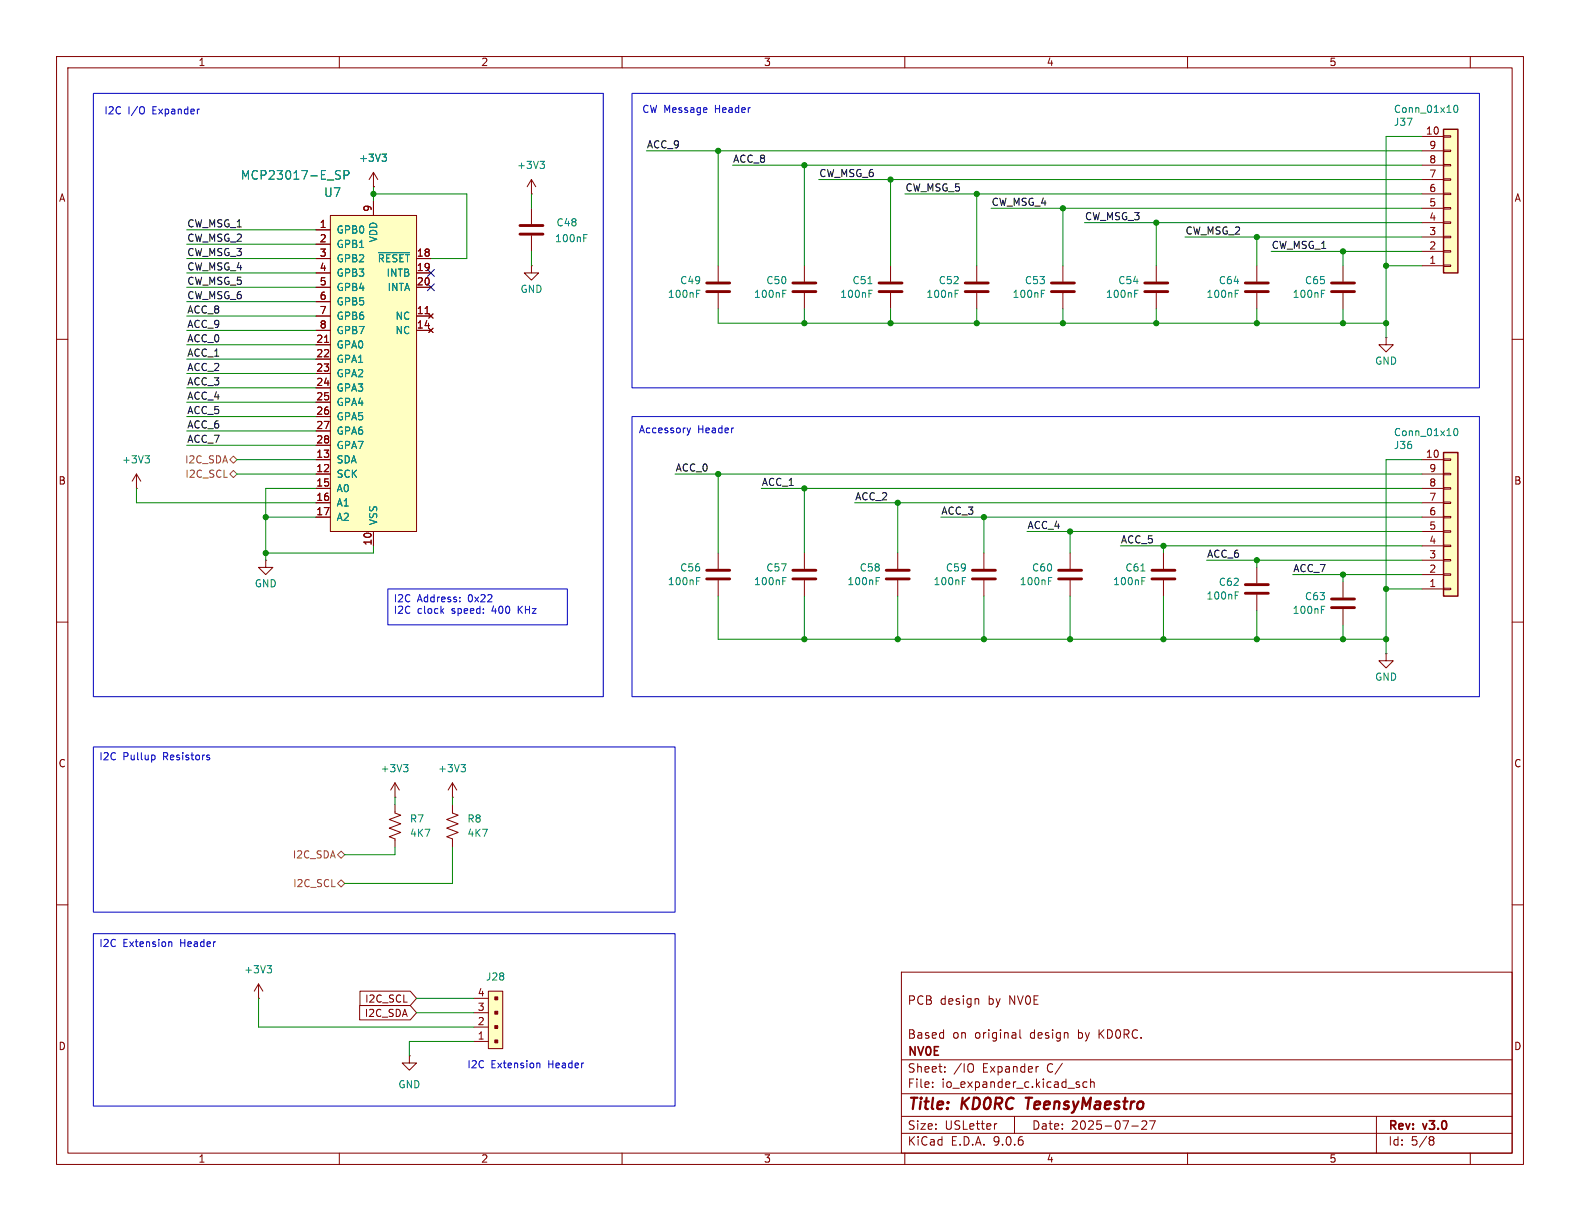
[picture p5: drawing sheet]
<svg xmlns="http://www.w3.org/2000/svg" width="279mm" height="216mm" viewBox="0 0 279 216" stroke-linecap="round" stroke-linejoin="round" font-family="sans-serif">
<g fill="none" stroke="#840000" stroke-width=".18">
<path d="M10 10h259.4v195.9h-259.4zM12 12h255.4v191.9h-255.4zM60 10v2M110 10v2M160 10v2M210 10v2M260 10v2M10 60h2M267.4 60h2M142.2 97.8v2.8M10 110h2M142.2 102.6v2.8"/>
<path d="M267.4 110h2M10 160h2M159.4 171.9h108v32h-108zM172.9 176.6l.2 .2v.8M267.4 160h2M159.4 197.4h108M159.4 193.4h108M159.4 187.4h108M164.9 192.1v.2M164.9 191.4v.1M167.1 189.4v.2M167.1 188.7v.1"/>
<path d="M171.9 188.2a1.07 1.07 0 0 1 0 1.3M176.3 198.7l-.3 .1M179.4 197.4v3M180.4 182.1v1.3l.2 .2M183.6 188.6l-.2 .1M190.5 191.8l.4 .1v.2l-.2 .2h-.3M190.5 191.3l.4 .1M192.2 191.4l-.4-.1-.3 .3v.4l.1 .2h.6M192.9 191.4l.2-.1 .3 .1 .1 .9M192.9 190.8v1.5M200.1 199.1h1.2M202.7 198.3v.5l-.8 .9h.9"/>
<path d="M203.3 198.2h1l-.7 1.5M243.4 197.4v6.5M60 203.9v2M110 203.9v2M159.4 200.4h108M160 203.9v2M210 203.9v2M253 201l.4 .1 .2 .2-.3 .3M253 201.6h.3M253.3 201.6l.2 .2 .1 .4-.2 .2-.4 .1M260 203.9v2"/>
</g>
<path d="M181.4 194.1h1.1M181.9 194.1l-.2 2" fill="none" stroke="#840000" stroke-width=".4"/>
<path d="M140.2 100.8h4.1M140.2 102.4h4.1" fill="none" stroke="#840000" stroke-width=".51"/>
<path d="M138.4 102.7h.4M138.4 102.1h.6" fill="none" stroke="#008484" stroke-width=".18"/>
<path d="M255.3 22.9h2.5v25.4h-2.5z" fill="#ffffc2"/>
<path d="M255.3 22.9h2.5v25.4h-2.5z" fill="none" stroke="#840000" stroke-width=".25"/>
<g fill="none" stroke="#840000" stroke-width=".18">
<path d="M251.5 39.4h3.8M251.5 36.8h3.8M251.5 34.3h3.8M251.5 31.8h3.8M251.5 29.2h3.8M251.5 26.7h3.8M251.5 24.1h3.8M255.3 39.2h1.2v.3h-1.2zM255.3 36.7h1.2v.3h-1.2zM255.3 34.2h1.2v.2h-1.2zM255.3 31.6h1.2v.3h-1.2zM255.3 29.1h1.2v.2h-1.2z"/>
<path d="M255.3 26.5h1.2v.3h-1.2zM255.3 24h1.2v.3h-1.2zM251.5 47h3.8M251.5 44.5h3.8M251.5 41.9h3.8M255.3 46.9h1.2v.2h-1.2zM255.3 44.3h1.2v.3h-1.2zM255.3 41.8h1.2v.2h-1.2z"/>
</g>
<path d="M257.2 18.7l.2-.1a.68 .68 0 0 1 .4 .6 .68 .68 0 0 1-.4 .7l-.2-.1-.1-.4z" fill="none" stroke="#008484" stroke-width=".18"/>
<path d="M255.3 80h2.5v25.4h-2.5z" fill="#ffffc2"/>
<path d="M255.3 80h2.5v25.4h-2.5z" fill="none" stroke="#840000" stroke-width=".25"/>
<g fill="none" stroke="#840000" stroke-width=".18">
<path d="M94 36.8v2.8M94 47v1.3h1.2l-1.2 1.2-1.3-1.2h1.3M94 47h.1M94 41.7v2.8M157.5 47v2.8M157.5 51.8v2.8M204.5 47v2.8M204.5 51.8v2.8M174 97.8v2.8M251.5 99.1h3.8M251.5 96.5h3.8M251.5 94h3.8"/>
<path d="M251.5 91.4h3.8M251.5 88.9h3.8M251.5 86.4h3.8M251.5 83.8h3.8M251.5 81.3h3.8M255.3 98.9h1.2v.3h-1.2zM255.3 96.4h1.2v.2h-1.2zM255.3 93.9h1.2v.2h-1.2zM255.3 91.3h1.2v.3h-1.2zM255.3 88.8h1.2v.2h-1.2zM255.3 86.2h1.2v.3h-1.2zM255.3 83.7h1.2v.2h-1.2z"/>
<path d="M255.3 81.2h1.2v.2h-1.2zM174 102.6v2.8M237.5 102.9v2.8M237.5 107.7v2.8M251.5 104.1h3.8M251.5 101.6h3.8M255.3 104h1.2v.3h-1.2zM255.3 101.5h1.2v.2h-1.2zM69.8 142.2v1.6l1.1 .3-2.1 .8 2.1 .8-2.1 .7 2.1 .8-2.1 .8 1 .3v1.6M45.7 176.5h.1M45.7 174l.8 1.3M45.7 174l-.7 1.3"/>
<path d="M45.7 174v2.5"/>
</g>
<g fill="none" stroke="#008484" stroke-width=".18">
<path d="M103.2 42.1h.5M103.2 41.5h.6M153.5 50.2h.7M153.7 51.9h.4M153.7 51.3h.6M200.7 51.9h.4M200.7 51.3h.6M257.2 75.9l.2-.1a.68 .68 0 0 1 .4 .6 .68 .68 0 0 1-.4 .6l-.2-.1-.1-.4zM170.2 102.7h.4M170.2 102.1h.6M233.7 107.8h.4M233.7 107.2h.6"/>
<path d="M47.2 170.8h.8l-.4 .4M47.8 171.2l.2 .3v.3l-.2 .2"/>
</g>
<path d="M91.9 39.9h4.1M91.9 41.4h4.1M155.4 50h4.1M155.4 51.6h4.1M202.4 50h4.1M202.4 51.6h4.1M172 100.8h4M172 102.4h4M235.5 105.9h4M235.5 107.4h4" fill="none" stroke="#840000" stroke-width=".51"/>
<path d="M86.4 175.3h2.5v10.1h-2.5z" fill="#ffffc2"/>
<g fill="none" stroke="#840000" stroke-width=".18">
<path d="M66 33h.1M66 30.5l-.7 1.3M66 30.5l.8 1.3M66 30.5v2.5M94 34.3h.1M94 31.8l-.8 1.2M94 31.8l.7 1.2M94 31.8v2.5M127 47v2.8M127 51.8v2.8M142.2 47v2.8M142.2 51.8v2.8"/>
<path d="M172.7 47v2.8M172.7 51.8v2.8M222.2 47v2.8M222.2 51.8v2.8M237.5 47v2.8M237.5 51.8v2.8M245.1 59.7v1.3h-1.3l1.3 1.2 1.3-1.2h-1.3M245.1 59.7h.1M24.1 86.4h.1M24.1 83.8l-.7 1.3M24.1 83.8l.8 1.3M24.1 83.8v2.6"/>
<path d="M47 99.1v1.2h1.3l-1.3 1.3-1.3-1.3h1.3M47 99.1h.1M127 97.8v2.8M158.7 97.8v2.8M189.2 97.8v2.8M205.7 97.8v2.8M127 102.6v2.8M158.7 102.6v2.8M189.2 102.6v2.8M205.7 102.6v2.8M222.2 100.3v2.8M222.2 105.2v2.8"/>
<path d="M80 138.4l-.8 1.3M80 138.4l.8 1.3M80 138.4v2.6M80 141h.1M83.8 179.1h2.6M83.8 176.5h2.6M86.4 175.3h2.5v10.1h-2.5zM72.4 186.7v1.3h-1.3l1.3 1.2 1.3-1.2h-1.3M72.4 186.7h.1M83.8 184.2h2.6M83.8 181.6h2.6"/>
</g>
<g fill="#840000" stroke="#840000" stroke-width=".18">
<path d="M87.5 183.9h.5v.5h-.5z"/>
<path d="M87.5 181.4h.5v.5h-.5z"/>
<path d="M87.5 178.8h.5v.5h-.5z"/>
<path d="M87.5 176.3h.5v.5h-.5z"/>
</g>
<g fill="none" stroke="#840000" stroke-width=".51">
<path d="M125 50h4M125 51.6h4M140.2 50h4.1M140.2 51.6h4.1M170.7 50h4.1M170.7 51.6h4.1M220.2 50h4.1M220.2 51.6h4.1M235.5 50h4M235.5 51.6h4M125 100.8h4M125 102.4h4"/>
<path d="M156.7 100.8h4.1M156.7 102.4h4.1M187.2 100.8h4.1M187.2 102.4h4.1M203.7 100.8h4.1M203.7 102.4h4.1M220.2 103.4h4.1M220.2 104.9h4.1"/>
</g>
<g fill="none" stroke="#008484" stroke-width=".18">
<path d="M67.6 27.2h.7l-.4 .5M68.1 27.7l.2 .3v.3l-.2 .2M95.5 28.5h.8l-.4 .5M96 29l.3 .2v.3l-.3 .3M123.2 51.9h.4M123.2 51.3h.6M138.4 51.9h.4M138.4 51.3h.6M168.9 51.9h.4M168.9 51.3h.6M218.4 51.9h.5M218.4 51.3h.6"/>
<path d="M233.7 51.9h.4M233.7 51.3h.6M25.6 80.6h.8l-.4 .5M26.2 81.1l.2 .2v.3l-.2 .3M123.2 102.7h.4M123.2 102.1h.6M154.9 102.7h.5M154.9 102.1h.6M185.4 102.7h.4M185.4 102.1h.6M201.7 101h.8M201.9 102.7h.4"/>
<path d="M201.9 102.1h.6M218.4 105.3h.5M218.4 104.7h.6M81.5 135.2h.8l-.4 .5M82.1 135.7l.2 .2v.3l-.2 .3"/>
</g>
<path d="M58.4 38.1h15.3v55.9h-15.3z" fill="#ffffc2"/>
<g fill="none" stroke="#840000" stroke-width=".18">
<path d="M58.4 38.1h15.3v55.9h-15.3zM66 33h.1M66 35.6v2.5M55.9 40.6h2.5M55.9 43.2h2.5M55.9 45.7h2.5M55.9 48.3h2.5M55.9 50.8h2.5M55.9 53.3h2.5M55.9 55.9h2.5M55.9 58.4h2.5M73.7 45.7h2.5"/>
<path d="M73.7 48.3h2.5M73.7 50.8h2.5M73.7 55.9h2.5M73.7 58.4h2.5M75.2 55.5h.7M75.8 55.5l.8 .8M75.8 58l.8 .8M76.6 55.5l-.8 .8M76.6 58l-.8 .8M188 47v2.8M188 51.8v2.8M55.9 61h2.5"/>
<path d="M55.9 63.5h2.5M55.9 66h2.5M55.9 68.6h2.5M55.9 71.1h2.5M55.9 73.7h2.5M55.9 76.2h2.5M55.9 78.7h2.5M57.4 60.5h.7M55.9 81.3h2.5M55.9 83.8h2.5M55.9 86.4h2.5M55.9 88.9h2.5"/>
<path d="M55.9 91.4h2.5M66 94v2.5M245.1 115.6v1.2h-1.3l1.3 1.3 1.3-1.3h-1.3M245.1 115.6h.1M69.8 138.4l-.7 1.3M69.8 138.4l.8 1.3M69.8 138.4v2.6M69.8 141h.1M80 142.2v1.6l1 .3-2 .8 2 .8-2 .7 2 .8-2 .8 1 .3v1.6M63.6 177.8h8.9l1.2 1.3-1.2 1.2h-8.9zM63.7 175.3h8.8l1.2 1.2-1.2 1.3h-8.8z"/>
</g>
<path d="M59.6 30.9l.4 .1 .2 .4-.3 .3h-.4M59.6 30.2h.6M60.8 31l.8-.1 .1-.2-.1-.4-.2-.1h-.6v1.5M67.6 27.2h.7l-.4 .5M68.1 27.7l.2 .3v.3l-.2 .2M66.9 44.7h5.5M184.1 51.9h.5M184.1 51.3h.6M71.4 135.2h.7l-.4 .5M71.9 135.7l.2 .2v.3l-.2 .3" fill="none" stroke="#008484" stroke-width=".18"/>
<path d="M185.9 50h4.1M185.9 51.6h4.1" fill="none" stroke="#840000" stroke-width=".51"/>
<path d="M40.6 83.8l.7-.6 .6 .6-.6 .7zM41.3 80.6l.6 .7-.6 .6-.7-.6zM59.7 151.1l.6-.6 .7 .6-.7 .7zM59.7 156.2l.6-.6 .7 .6-.7 .6z" fill="none" stroke="#848400" stroke-width=".18"/>
<g fill="none" stroke="#008400" stroke-width=".18">
<path d="M66 34.3h16.5v11.4h-6.3M66 33v2.6M94 34.3v2.5M114.3 26.7h137.2M127 26.7v20.3M129.5 29.2h122M142.2 29.2v17.8M144.8 31.8h106.7M157.5 31.8v15.2M160 34.3h91.5M172.7 34.3v12.7M175.3 36.8h76.2"/>
<path d="M188 36.8v10.2M191.8 39.4h59.7M204.5 39.4v7.6M251.5 24.1h-6.4v35.6M33 50.8h22.9M33 55.9h22.9M33 45.7h22.9M33 43.2h22.9M33 40.6h22.9M33 58.4h22.9M33 48.3h22.9M33 53.3h22.9"/>
<path d="M94 44.5v2.5M127 54.6v2.6h118.1M142.2 54.6v2.6M157.5 54.6v2.6M172.7 54.6v2.6M188 54.6v2.6M204.5 54.6v2.6M209.5 41.9h42M222.2 41.9v5.1M222.2 54.6v2.6M224.8 44.5h26.7M237.5 44.5v2.5"/>
<path d="M237.5 54.6v2.6M245.1 47h6.4M33 73.7h22.9M33 76.2h22.9M33 78.7h22.9M33 68.6h22.9M33 71.1h22.9M33 66h22.9M33 63.5h22.9M33 61h22.9M24.1 86.4v2.5h31.8M41.9 83.8h14"/>
<path d="M41.9 81.3h14M47 91.4h8.9M55.9 86.4h-8.9v12.7M66 96.5v1.3h-19M119.4 83.8h132.1M127 83.8v14M134.6 86.4h116.9M142.2 86.4v11.4M151.1 88.9h100.4M158.7 88.9v8.9M166.4 91.4h85.1M174 91.4v6.4"/>
<path d="M181.6 94h69.9M189.2 94v3.8M198.1 96.5h53.4M205.7 96.5v1.3M213.4 99.1h38.1M222.2 99.1v1.2M251.5 81.3h-6.4v34.3M127 105.4v7.6h118.1M142.2 105.4v7.6M158.7 105.4v7.6M174 105.4v7.6M189.2 105.4v7.6"/>
<path d="M205.7 105.4v7.6M222.2 108v5M228.6 101.6h22.9M237.5 101.6v1.3M237.5 110.5v2.5M245.1 104.1h6.4M69.8 149.9v1.2h-8.8M69.8 141v1.2M80 141v1.2M80 149.9v6.3h-19M45.7 176.5v5.1h38.1M73.7 179.1h10.1"/>
<path d="M73.7 176.5h10.1M83.8 184.2h-11.4v2.5"/>
</g>
<path d="M75.6 50.2l1.2 1.2M75.6 47.7l1.2 1.2M76.8 50.2l-1.2 1.2M76.8 47.7l-1.2 1.2" fill="none" stroke="#000084" stroke-width=".18"/>
<g fill="none" stroke="#0000c2" stroke-width=".18">
<path d="M16.5 16.5h90.2v106.7h-90.2zM25.5 19.1v.9M35.1 19.3h.2M111.8 16.5h149.8v52.1h-149.8zM111.8 73.7h149.8v49.5h-149.8zM121.5 75.7l.3 .8M121.8 76.5l-.2 .4M122.1 75.7l-.3 .8M68.6 104.1h31.7v6.4h-31.7zM78.1 108l.4 .5M78.5 107.6l-.5 .5M81.3 106.3v.1"/>
<path d="M81.3 105.6v.1M16.5 132.1h102.9v29.2h-102.9zM27.2 133.5l.2 .3v.3l-.2 .3M36.7 133.9l.3 .1 .1 .2-.2 .2h-.2M36.7 133.5l.3 .1M16.5 165.1h102.9v30.5h-102.9zM29.9 166.6h.4l.1 .8M95 188h.4l.1 .8"/>
</g>
<g fill="#008400" stroke="#008400" stroke-width=".18">
<circle cx="127" cy="26.7" r=".46"/>
<circle cx="142.2" cy="29.2" r=".46"/>
<circle cx="188" cy="57.2" r=".46"/>
<circle cx="172.7" cy="57.2" r=".46"/>
<circle cx="188" cy="36.8" r=".46"/>
<circle cx="127" cy="83.8" r=".46"/>
<circle cx="142.2" cy="57.2" r=".46"/>
<circle cx="172.7" cy="34.3" r=".46"/>
<circle cx="157.5" cy="31.8" r=".46"/>
<circle cx="157.5" cy="57.2" r=".46"/>
<circle cx="205.7" cy="96.5" r=".46"/>
<circle cx="189.2" cy="113" r=".46"/>
<circle cx="205.7" cy="113" r=".46"/>
<circle cx="189.2" cy="94" r=".46"/>
<circle cx="158.7" cy="88.9" r=".46"/>
<circle cx="158.7" cy="113" r=".46"/>
<circle cx="47" cy="97.8" r=".46"/>
<circle cx="47" cy="91.4" r=".46"/>
<circle cx="174" cy="91.4" r=".46"/>
<circle cx="174" cy="113" r=".46"/>
<circle cx="142.2" cy="113" r=".46"/>
<circle cx="222.2" cy="99.1" r=".46"/>
<circle cx="237.5" cy="101.6" r=".46"/>
<circle cx="237.5" cy="113" r=".46"/>
<circle cx="245.1" cy="113" r=".46"/>
<circle cx="222.2" cy="113" r=".46"/>
<circle cx="245.1" cy="104.1" r=".46"/>
<circle cx="245.1" cy="57.2" r=".46"/>
<circle cx="222.2" cy="41.9" r=".46"/>
<circle cx="204.5" cy="57.2" r=".46"/>
<circle cx="237.5" cy="57.2" r=".46"/>
<circle cx="245.1" cy="47" r=".46"/>
<circle cx="237.5" cy="44.5" r=".46"/>
<circle cx="222.2" cy="57.2" r=".46"/>
<circle cx="66" cy="34.3" r=".46"/>
<circle cx="204.5" cy="39.4" r=".46"/>
<circle cx="142.2" cy="86.4" r=".46"/>
</g>
<g font-size="2.8" fill="#840000">
<text x="160.4" y="196.8">Title:</text>
<text x="170.1" y="196.8">KD0RC</text>
<text x="182.3" y="196.8">TeensyMaestro</text>
</g>
<g font-size="2.1" fill="#008484">
<text x="42.5" y="32">MCP23017-E_SP</text>
<text x="57.2" y="35">U7</text>
</g>
<g font-size="2.1" fill="#840000">
<text x="160.4" y="177.9">PCB</text>
<text x="166.2" y="177.9">design</text>
<text x="174.8" y="177.9">by</text>
<text x="178.6" y="177.9">NV0E</text>
<text x="160.4" y="183.9">Based</text>
<text x="168.4" y="183.9">on</text>
<text x="172.4" y="183.9">original</text>
<text x="182.3" y="183.9">design</text>
<text x="190.9" y="183.9">by</text>
<text x="194.7" y="183.9">KD0RC.</text>
<text x="160.4" y="189.9">Sheet:</text>
<text x="160.4" y="187.1">NV0E</text>
<text x="168.6" y="189.9">/IO</text>
<text x="173.8" y="189.9">Expander</text>
<text x="185.3" y="189.9">C/</text>
<text x="160.4" y="192.6">File:</text>
<text x="166.5" y="192.6">io_expander_c.kicad_sch</text>
<text x="160.4" y="202.8">KiCad</text>
<text x="160.4" y="200">Size:</text>
<text x="167.1" y="200">USLetter</text>
<text x="168.1" y="202.8">E.D.A.</text>
<text x="175.7" y="202.8">9.0.6</text>
<text x="182.4" y="200">Date:</text>
<text x="189.4" y="200">2025-07-27</text>
<text x="245.4" y="200.2">Rev:</text>
<text x="245.4" y="202.8">Id:</text>
<text x="249.5" y="202.8">5/8</text>
<text x="251.8" y="200.2">v3.0</text>
</g>
<g font-size="1.8" fill="#840000">
<text x="35" y="11.9">1</text>
<text x="85" y="11.9">2</text>
<text x="135" y="11.9">3</text>
<text x="185" y="11.9">4</text>
<text x="235" y="11.9">5</text>
<text x="252.1" y="23.9">10</text>
<text x="252.7" y="29">8</text>
<text x="252.7" y="26.4">9</text>
<text x="10.3" y="35.9">A</text>
<text x="252.7" y="34">6</text>
<text x="252.7" y="31.5">7</text>
<text x="267.7" y="35.9">A</text>
<text x="56.4" y="40.4">1</text>
<text x="65.8" y="37.5" transform="rotate(-90 65.8 37.5)">9</text>
<text x="252.7" y="41.7">3</text>
<text x="252.7" y="39.1">4</text>
<text x="252.7" y="36.6">5</text>
<text x="56.4" y="42.9">2</text>
<text x="56.4" y="45.5">3</text>
<text x="73.6" y="45.5">18</text>
<text x="252.7" y="46.7">1</text>
<text x="252.7" y="44.2">2</text>
<text x="56.4" y="48">4</text>
<text x="56.4" y="50.5">5</text>
<text x="56.4" y="53.1">6</text>
<text x="73.6" y="48">19</text>
<text x="73.6" y="50.5">20</text>
<text x="56.4" y="55.6">7</text>
<text x="56.4" y="58.2">8</text>
<text x="73.6" y="55.6">11</text>
<text x="73.6" y="58.2">14</text>
<text x="55.8" y="60.7">21</text>
<text x="55.8" y="63.2">22</text>
<text x="55.8" y="65.8">23</text>
<text x="55.8" y="68.3">24</text>
<text x="55.8" y="70.9">25</text>
<text x="55.8" y="73.4">26</text>
<text x="55.8" y="75.9">27</text>
<text x="55.8" y="78.5">28</text>
<text x="55.8" y="81">13</text>
<text x="55.8" y="83.6">12</text>
<text x="252.1" y="81">10</text>
<text x="252.7" y="83.6">9</text>
<text x="10.3" y="85.9">B</text>
<text x="55.8" y="86.1">15</text>
<text x="55.8" y="88.6">16</text>
<text x="252.7" y="88.6">7</text>
<text x="252.7" y="86.1">8</text>
<text x="267.7" y="85.9">B</text>
<text x="55.8" y="91.2">17</text>
<text x="252.7" y="93.7">5</text>
<text x="252.7" y="91.2">6</text>
<text x="65.8" y="96.6" transform="rotate(-90 65.8 96.6)">10</text>
<text x="252.7" y="101.3">2</text>
<text x="252.7" y="98.8">3</text>
<text x="252.7" y="96.3">4</text>
<text x="252.7" y="103.9">1</text>
<text x="10.3" y="135.9">C</text>
<text x="267.7" y="135.9">C</text>
<text x="64.5" y="177.5">I2C_SCL</text>
<text x="84.4" y="178.8">3</text>
<text x="84.4" y="176.3">4</text>
<text x="10.3" y="185.9">D</text>
<text x="64.4" y="180">I2C_SDA</text>
<text x="84.4" y="183.9">1</text>
<text x="84.4" y="181.4">2</text>
<text x="267.7" y="185.9">D</text>
<text x="35" y="205.8">1</text>
<text x="85" y="205.8">2</text>
<text x="135" y="205.8">3</text>
<text x="185" y="205.8">4</text>
<text x="235" y="205.8">5</text>
</g>
<g font-size="1.8" fill="#0000c2">
<text x="18.4" y="20.4">I2C</text>
<text x="22.6" y="20.4">I/O</text>
<text x="27" y="20.4">Expander</text>
<text x="113.5" y="20.2">CW Message</text>
<text x="126.5" y="20.2">Header</text>
<text x="112.9" y="76.8">Accessory</text>
<text x="123.4" y="76.8">Header</text>
<text x="69.5" y="106.8">I2C</text>
<text x="73.8" y="106.8">Address:</text>
<text x="82.9" y="106.8">0x22</text>
<text x="69.5" y="108.9">I2C</text>
<text x="73.8" y="108.9">clock</text>
<text x="80" y="108.9">speed:</text>
<text x="87.3" y="108.9">400</text>
<text x="92.1" y="108.9">KHz</text>
<text x="17.5" y="134.8">I2C</text>
<text x="21.7" y="134.8">Pullup</text>
<text x="28.9" y="134.8">Resistors</text>
<text x="17.5" y="167.8">I2C</text>
<text x="21.7" y="167.8">Extension</text>
<text x="32" y="167.8">Header</text>
<text x="82.5" y="189">I2C</text>
<text x="86.8" y="189">Extension</text>
<text x="97" y="189">Header</text>
</g>
<g font-size="1.8" fill="#008484">
<text x="246.4" y="20.2">Conn_01x10</text>
<text x="246.4" y="22.5">J37</text>
<text x="63.4" y="28.8">+3V3</text>
<text x="91.3" y="30.1">+3V3</text>
<text x="59.4" y="41.5">GPB0</text>
<text x="98.3" y="40.2">C48</text>
<text x="59.4" y="44">GPB1</text>
<text x="59.4" y="46.6">GPB2</text>
<text x="66.7" y="46.6">~{RESET}</text>
<text x="66.9" y="42.9" transform="rotate(-90 66.9 42.9)">VDD</text>
<text x="98.1" y="43">100nF</text>
<text x="59.4" y="49.1">GPB3</text>
<text x="59.4" y="51.7">GPB4</text>
<text x="68.3" y="49.1">INTB</text>
<text x="68.4" y="51.7">INTA</text>
<text x="91.9" y="52">GND</text>
<text x="118" y="52.9">100nF</text>
<text x="120.2" y="50.5">C49</text>
<text x="133.2" y="52.9">100nF</text>
<text x="135.4" y="50.5">C50</text>
<text x="148.5" y="52.9">100nF</text>
<text x="150.7" y="50.5">C51</text>
<text x="163.7" y="52.9">100nF</text>
<text x="165.9" y="50.5">C52</text>
<text x="179" y="52.9">100nF</text>
<text x="181.1" y="50.5">C53</text>
<text x="195.5" y="52.9">100nF</text>
<text x="197.6" y="50.5">C54</text>
<text x="213.3" y="52.9">100nF</text>
<text x="215.4" y="50.5">C64</text>
<text x="228.5" y="52.9">100nF</text>
<text x="230.7" y="50.5">C65</text>
<text x="59.4" y="54.2">GPB5</text>
<text x="59.4" y="56.7">GPB6</text>
<text x="59.4" y="59.3">GPB7</text>
<text x="69.8" y="56.7">NC</text>
<text x="69.8" y="59.3">NC</text>
<text x="59.4" y="61.8">GPA0</text>
<text x="59.4" y="64.4">GPA1</text>
<text x="243.1" y="64.7">GND</text>
<text x="59.4" y="66.9">GPA2</text>
<text x="59.4" y="69.4">GPA3</text>
<text x="59.4" y="72">GPA4</text>
<text x="59.4" y="74.5">GPA5</text>
<text x="59.4" y="77.1">GPA6</text>
<text x="246.4" y="77.3">Conn_01x10</text>
<text x="21.5" y="82.1">+3V3</text>
<text x="59.4" y="79.6">GPA7</text>
<text x="59.4" y="82.1">SDA</text>
<text x="246.4" y="79.6">J36</text>
<text x="59.4" y="84.7">SCK</text>
<text x="59.4" y="87.2">A0</text>
<text x="59.4" y="89.8">A1</text>
<text x="59.4" y="92.3">A2</text>
<text x="66.9" y="93" transform="rotate(-90 66.9 93)">VSS</text>
<text x="120.2" y="101.3">C56</text>
<text x="135.4" y="101.3">C57</text>
<text x="151.9" y="101.3">C58</text>
<text x="167.2" y="101.3">C59</text>
<text x="182.4" y="101.3">C60</text>
<text x="198.9" y="101.3">C61</text>
<text x="45" y="104.1">GND</text>
<text x="118" y="103.7">100nF</text>
<text x="133.2" y="103.7">100nF</text>
<text x="149.7" y="103.7">100nF</text>
<text x="165" y="103.7">100nF</text>
<text x="180.2" y="103.7">100nF</text>
<text x="196.7" y="103.7">100nF</text>
<text x="213.3" y="106.2">100nF</text>
<text x="215.4" y="103.8">C62</text>
<text x="230.7" y="106.3">C63</text>
<text x="228.5" y="108.8">100nF</text>
<text x="243.1" y="120.6">GND</text>
<text x="67.2" y="136.8">+3V3</text>
<text x="77.4" y="136.8">+3V3</text>
<text x="72.4" y="145.6">R7</text>
<text x="72.4" y="148.2">4K7</text>
<text x="82.6" y="145.6">R8</text>
<text x="82.6" y="148.2">4K7</text>
<text x="43.1" y="172.3">+3V3</text>
<text x="85.8" y="173.6">J28</text>
<text x="70.4" y="192.6">GND</text>
</g>
<g font-size="1.8">
<text x="114.3" y="26.3">ACC_9</text>
<text x="129.5" y="28.9">ACC_8</text>
<text x="144.8" y="31.4">CW_MSG_6</text>
<text x="160" y="33.9">CW_MSG_5</text>
<text x="33" y="40.3">CW_MSG_1</text>
<text x="175.3" y="36.5">CW_MSG_4</text>
<text x="191.8" y="39">CW_MSG_3</text>
<text x="209.5" y="41.6">CW_MSG_2</text>
<text x="33" y="42.8">CW_MSG_2</text>
<text x="33" y="45.4">CW_MSG_3</text>
<text x="33" y="47.9">CW_MSG_4</text>
<text x="224.8" y="44.1">CW_MSG_1</text>
<text x="33" y="53">CW_MSG_6</text>
<text x="33" y="50.5">CW_MSG_5</text>
<text x="33" y="58.1">ACC_9</text>
<text x="33" y="55.5">ACC_8</text>
<text x="33" y="60.6">ACC_0</text>
<text x="33" y="63.2">ACC_1</text>
<text x="33" y="65.7">ACC_2</text>
<text x="33" y="70.8">ACC_4</text>
<text x="33" y="68.2">ACC_3</text>
<text x="33" y="75.9">ACC_6</text>
<text x="33" y="73.3">ACC_5</text>
<text x="33" y="78.4">ACC_7</text>
<text x="119.4" y="83.5">ACC_0</text>
<text x="134.6" y="86">ACC_1</text>
<text x="151.1" y="88.6">ACC_2</text>
<text x="166.4" y="91.1">ACC_3</text>
<text x="181.6" y="93.6">ACC_4</text>
<text x="198.1" y="96.2">ACC_5</text>
<text x="213.4" y="98.7">ACC_6</text>
<text x="228.6" y="101.3">ACC_7</text>
</g>
<g font-size="1.8" fill="#848400">
<text x="32.6" y="82.1">I2C_SDA</text>
<text x="32.7" y="84.7">I2C_SCL</text>
<text x="51.7" y="152">I2C_SDA</text>
<text x="51.7" y="157.1">I2C_SCL</text>
</g>
</svg>
